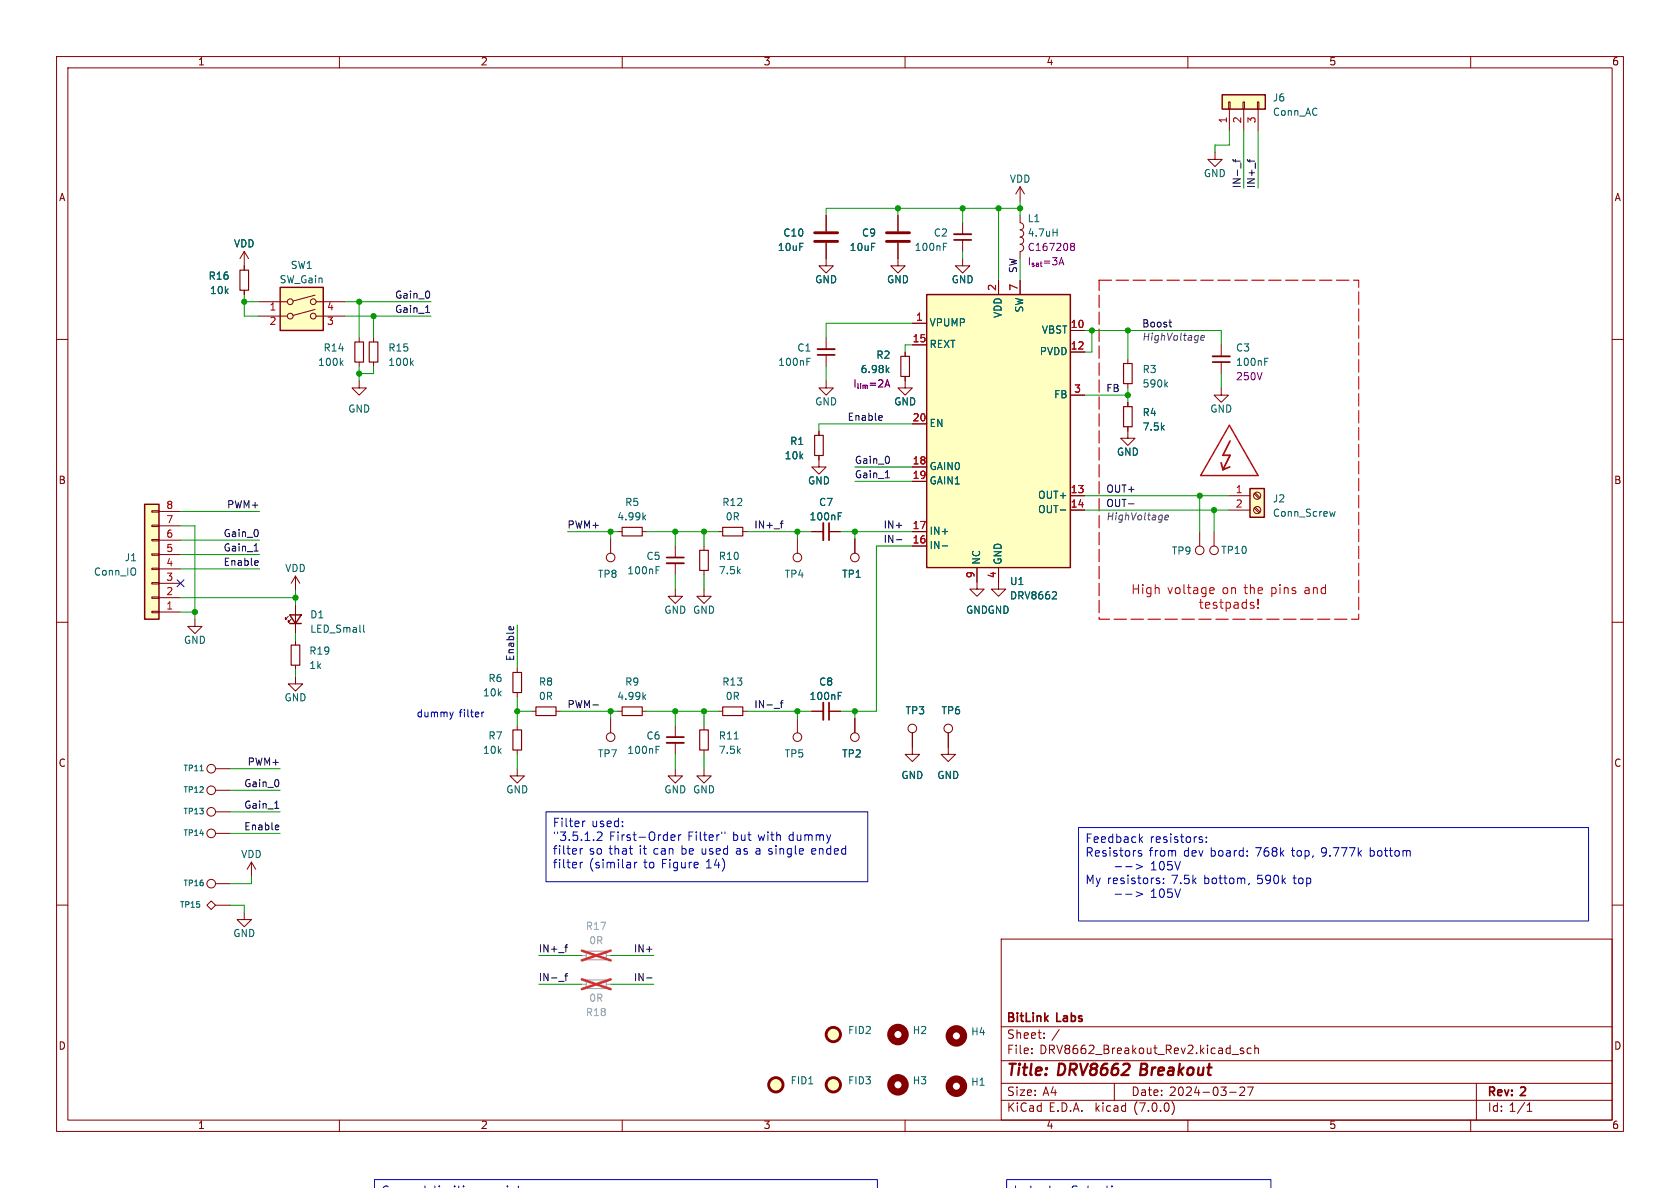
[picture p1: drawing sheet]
<svg xmlns="http://www.w3.org/2000/svg" width="297mm" height="210mm" viewBox="0 0 297 210" stroke-linecap="round" stroke-linejoin="round" font-family="sans-serif">
<g fill="none" stroke="#840000" stroke-width=".18">
<path d="M10 10h277v190h-277zM12 12h273v186h-273zM60 10v2M110 10v2M160 10v2M210 10v2M217.2 18h.3v1.3h-.3zM217.3 19.3v3.8M219.8 18h.2v1.3h-.2zM219.9 19.3v3.8M222.3 18h.2v1.3h-.2zM222.4 19.3v3.8"/>
<path d="M260 10v2M146 38.1v2.8M158.7 38.1v2.8M170.2 39.4v2M180.3 38.1v1.3a.64 .64 0 0 1 .7 .6 .64 .64 0 0 1-.7 .6 .64 .64 0 0 1 .7 .7 .64 .64 0 0 1-.7 .6 .64 .64 0 0 1 .7 .6 .64 .64 0 0 1-.7 .7 .64 .64 0 0 1 .7 .6 .64 .64 0 0 1-.7 .7v1.2M180.3 33v2.6M180.3 33l-.7 1.3M180.3 33l.8 1.3M214.8 26.9v1.3h1.3l-1.3 1.3-1.3-1.3h1.3M10 60h2M43.2 44.5v3.3M43.2 51.3v.8"/>
<path d="M43.2 44.5l-.8 1.2M43.2 44.5l.7 1.2M45.7 53.3h5.1M45.7 55.9h5.1M55.7 54.7l-3.9 1.1M55.7 52.2l-3.9 1M55.9 53.3h5.1M55.9 55.9h5.1M63.5 59.7v.8M66 59.7v.8M146 42.9v4.1h1.3l-1.3 1.3-1.2-1.3h1.2M146 59.7v2"/>
<path d="M158.7 42.9v4.1h1.3l-1.3 1.3-1.2-1.3h1.2M161.3 57.2h2.5M170.2 45.7v1.3h1.2l-1.2 1.3-1.3-1.3h1.3M170.2 42.4v2.1M176.5 49.5v2.6M180.3 49.5v2.6M189.2 58.4h2.6M285 60h2M63.5 67.3v1.3h1.3l-1.3 1.3-1.3-1.3h1.3M63.5 64v.8M66 64v.8M144.8 76.2v.8"/>
<path d="M146 67.3v1.3h1.3l-1.3 1.3-1.2-1.3h1.2M146 62.7v2.1M160 66.5v2.1h1.3l-1.3 1.3-1.3-1.3h1.3M160 62.2v.8M161.3 61h2.5M161.3 74.9h2.5M189.2 62.2h2.6M189.2 69.9h2.6M199.4 75.4v2.1h1.3l-1.3 1.2-1.3-1.2h1.3M199.4 63.5v.8M199.4 67.8v.8M199.4 71.1v.8"/>
<path d="M215.9 68.6v1.3h1.3l-1.3 1.2-1.3-1.2h1.3M215.9 61v2M215.9 64v2M26.8 90.3h1.3v.2h-1.3zM26.8 92.8h1.3v.3h-1.3zM26.8 95.4h1.3v.2h-1.3zM26.8 97.9h1.3v.3h-1.3zM28.1 98h3.8M28.1 95.5h3.8M28.1 93h3.8M28.1 90.4h3.8M107.9 95.3v2.5"/>
<path d="M109.2 94h.8M113.5 94h.8M119.4 96.5v2.1M119.4 99.6v2M124.5 96.5v.8M127 94h.8M131.3 94h.8M141 95.3v2.5M143.5 94h2M144.8 80.5v2.1h1.2l-1.2 1.2-1.3-1.2h1.3M146.6 94h2M151.1 95.3v2.5"/>
<path d="M161.3 94h2.5M161.3 96.5h2.5M161.3 82.6h2.5M161.3 85.1h2.5M189.2 87.6h2.6M189.2 90.2h2.6M212.1 94v2.5M214.6 94v2.5M217.2 87.6h3.8M217.2 90.2h3.8M221.7 89.8l.9 .9M221.7 87.3l.9 .8"/>
<path d="M221.9 89.7l.9 .8M221.9 87.1l.9 .9M10 110h2M26.8 100.4h1.3v.3h-1.3zM26.8 103h1.3v.2h-1.3zM26.8 105.5h1.3v.3h-1.3zM26.8 108.1h1.3v.2h-1.3zM28.1 108.2h3.8M28.1 105.7h3.8M28.1 103.1h3.8M28.1 100.6h3.8M34.5 109.5v1.2h1.2l-1.2 1.3-1.3-1.3h1.3"/>
<path d="M51 109l-.5 .5v-.3v.3h.2M51.5 109.5l-.5 .5v-.3v.3h.2M52.2 119.6v1.3h1.3l-1.3 1.3-1.2-1.3h1.2M52.2 101.8v2.6M52.2 106.9v5.1M52.2 113.3v.7M52.2 117.6v.8M52.2 101.8l-.7 1.3M52.2 101.8l.8 1.3M91.4 118.1v.8M119.4 104.1v1.3h1.2l-1.2 1.3-1.3-1.3h1.3M124.5 104.1v1.3h1.2l-1.2 1.3-1.3-1.3h1.3"/>
<path d="M124.5 100.8v.8M172.7 100.3v3.8h1.3l-1.3 1.3-1.3-1.3h1.3M176.5 100.3v3.8h1.3l-1.3 1.3-1.2-1.3h1.2M285 110h2M38.1 135.9h2.5M38.1 139.7h2.5M91.4 135.9v1.3h1.3l-1.3 1.2-1.2-1.2h1.2M91.4 122.4v.8M91.4 128.3v.7M91.4 132.6v.8M94 125.7h.7M98.3 125.7h.8"/>
<path d="M107.9 127v2.5M109.2 125.7h.8M113.5 125.7h.8M119.4 135.9v1.3h1.2l-1.2 1.2-1.3-1.2h1.3M119.4 128.3v2M119.4 131.3v2.1M124.5 135.9v1.3h1.2l-1.2 1.2-1.3-1.2h1.3M124.5 128.3v.7M124.5 132.6v.8M127 125.7h.8M131.3 125.7h.8M141 127v2.5"/>
<path d="M143.5 125.7h2M146.6 125.7h2M151.1 127v2.5M161.3 129.5v3.9h1.3l-1.3 1.2-1.3-1.2h1.3M167.6 129.5v3.9h1.3l-1.3 1.2-1.2-1.2h1.2M10 160h2M37.3 159.3l.8 .7-.8 .8-.7-.8zM38.1 147.3h2.5M38.1 143.5h2.5M38.1 156.2h2.5M44.4 152.4l-.7 1.3M44.4 152.4v2.5"/>
<path d="M44.4 152.4l.8 1.3M285 160h2M38.1 160h2.5M43.2 161.3v1.3h1.2l-1.2 1.2-1.3-1.2h1.3M177 166h108v32h-108zM60 198v2M110 198v2M160 198v2M177 194.5h108M177 191.5h108M177 187.5h108M177 181.5h108"/>
<path d="M182.4 186.1v.2M182.4 185.3v.2M184.6 183.4v.2M184.6 182.6v.2M197 191.5v3M207.2 194.8a1.74 1.74 0 0 1 0 2.2M210 198v2M217.4 193.1h1.1M217.8 186.4h1.2M219.2 192.3l.6-.1 .2 .1v.3l-.9 1.1h.9M219.8 185.3h-.3l-.2 .2v.2l.5 .1v.4h-.5M220.5 192.2h1l-.6 1.5"/>
<path d="M221.2 185.3h-.4l-.3 .2v.5l.1 .2h.6M221.8 185.4l.2-.1h.4l.1 1M221.8 184.8v1.5M260 198v2M261 191.5v6.5M270 196.5h.8M270 195.4l.4-.4v1.5"/>
<circle cx="51.3" cy="55.9" r=".51"/>
<circle cx="51.3" cy="53.3" r=".51"/>
<circle cx="55.4" cy="53.3" r=".51"/>
<circle cx="55.4" cy="55.9" r=".51"/>
<circle cx="107.9" cy="98.6" r=".76"/>
<circle cx="141" cy="98.6" r=".76"/>
<circle cx="151.1" cy="98.6" r=".76"/>
<circle cx="212.1" cy="97.3" r=".76"/>
<circle cx="214.6" cy="97.3" r=".76"/>
<circle cx="222.2" cy="90.2" r=".63"/>
<circle cx="222.2" cy="87.6" r=".63"/>
<circle cx="37.3" cy="135.9" r=".76"/>
<circle cx="37.3" cy="139.7" r=".76"/>
<circle cx="107.9" cy="130.3" r=".76"/>
<circle cx="141" cy="130.3" r=".76"/>
<circle cx="151.1" cy="130.3" r=".76"/>
<circle cx="161.3" cy="128.8" r=".76"/>
<circle cx="167.6" cy="128.8" r=".76"/>
<circle cx="37.3" cy="143.5" r=".76"/>
<circle cx="37.3" cy="156.2" r=".76"/>
<circle cx="37.3" cy="147.3" r=".76"/>
</g>
<g fill="#ffffc2" stroke="#ffffc2" stroke-width=".18">
<path d="M216.1 16.8h7.6v2.5h-7.6z"/>
<path d="M25.6 89.1h2.5v20.4h-2.5z"/>
<path d="M221 86.4h2.5v5h-2.5z"/>
<path d="M163.8 52.1h25.4v48.2h-25.4z"/>
<path d="M49.5 50.8h7.6v7.6h-7.6z"/>
<circle cx="147.3" cy="191.8" r="1.27"/>
<circle cx="147.3" cy="182.9" r="1.27"/>
<circle cx="137.2" cy="191.8" r="1.27"/>
</g>
<path d="M216.1 16.8h7.6v2.5h-7.6zM49.5 50.8h7.6v7.6h-7.6zM163.8 52.1h25.4v48.2h-25.4zM25.6 89.1h2.5v20.4h-2.5zM221 86.4h2.5v5h-2.5zM51.2 108.7h2.1l-1.1 1.5zM51.2 110.2h2.1" fill="none" stroke="#840000" stroke-width=".25"/>
<path d="M168.7 41.4h3M144.5 61.7h3.1M214.4 63h3M117.9 99.6h3M145.5 92.5v3M117.9 131.3h3M145.5 124.2v3.1" fill="none" stroke="#840000" stroke-width=".33"/>
<path d="M168.7 42.4h3M144.5 62.7h3.1M214.4 64h3M117.9 98.6h3M146.6 92.5v3M117.9 130.3h3M146.6 124.2v3.1" fill="none" stroke="#840000" stroke-width=".3"/>
<g fill="none" stroke="#006464" stroke-width=".18">
<path d="M166.8 43h.6M186.2 41.1h.7M186.9 40.5v1.2M60.3 64.1l.3 .5M60.6 63.8l-.4 .4M72.7 64.1l.4 .5M73.1 63.8l-.5 .4M142.7 63.3h.6M156.8 65.4l.4 .5M157.2 65l-.5 .5M206.1 67.9l.3 .5M206.4 67.6l-.5 .4"/>
<path d="M223.6 63.3h.6M113.8 91.4l.3 .5M114.1 91.1l-.4 .4M148.2 90.6h.6M166.6 96.5h.9M187.5 90.2h.9M236 90.4l-.2 .9-.2-.6M64.3 110.5v1.1l.2 .2M116 100.2h.6M186.7 104.7l.1 .1-.1 .4-.7 .7h.8M35.4 136.3h.5M113.8 123.2l.3 .5"/>
<path d="M114.1 122.8l-.4 .5M116 131.9h.6M148.2 122.4h.6"/>
</g>
<g fill="none" stroke="#840000" stroke-width=".2">
<path d="M42.4 47.8h1.5v3.5h-1.5zM62.7 60.5h1.6v3.5h-1.6zM65.3 60.5h1.5v3.5h-1.5zM144 77h1.5v3.5h-1.5zM159.3 63h1.5v3.5h-1.5zM198.6 64.3h1.6v3.5h-1.6zM198.6 71.9h1.6v3.5h-1.6zM110 93.2h3.5v1.5h-3.5zM123.7 97.3h1.5v3.5h-1.5zM127.8 93.2h3.5v1.5h-3.5zM51.5 114h1.5v3.6h-1.5zM90.7 118.9h1.5v3.5h-1.5z"/>
<path d="M90.7 129h1.5v3.6h-1.5zM94.7 125h3.6v1.5h-3.6zM110 125h3.5v1.5h-3.5zM123.7 129h1.5v3.6h-1.5zM127.8 125h3.5v1.5h-3.5z"/>
</g>
<path d="M189.3 43.4l.2 .2M189.3 43.1l.2-.1 .4 .1 .1 .2-.3 .3M189.5 43.6h.2M189.5 43.6l-.2 .1M189.7 43.6l.3 .2-.1 .4-.2 .1-.4-.1" fill="none" stroke="#840084" stroke-width=".18"/>
<g fill="none" stroke="#840000" stroke-width=".51">
<path d="M144 42.7h4.1M144 41.1h4.1M156.7 42.7h4.1M156.7 41.1h4.1"/>
<circle cx="137.2" cy="191.8" r="1.27"/>
<circle cx="147.3" cy="191.8" r="1.27"/>
<circle cx="147.3" cy="182.9" r="1.27"/>
</g>
<g fill="none" stroke="#840000" stroke-width="1.3">
<circle cx="158.7" cy="191.8" r="1.27"/>
<circle cx="158.7" cy="182.9" r="1.27"/>
<circle cx="169.1" cy="192" r="1.27"/>
<circle cx="169.1" cy="183.1" r="1.27"/>
</g>
<path d="M103.6 173.2h3.6v1.6h-3.6zM103.6 168.1h3.6v1.6h-3.6z" fill="none" stroke="#a1a1a1" stroke-width=".2"/>
<path d="M102.9 174h.7M102.9 168.9h.7M107.2 174h.7M107.2 168.9h.7" fill="none" stroke="#a1a1a1" stroke-width=".18"/>
<path d="M102.9 173.1l5 1.8M102.9 168l5 1.8M107.9 173.1l-5 1.8M107.9 168l-5 1.8" fill="none" stroke="#eb3a3d" stroke-width=".46"/>
<g fill="none" stroke="#0f0f0f" stroke-width=".18">
<path d="M218 28.2l.2 .3h1.1M218.4 28.2v.5M219.4 28.8v1M220.5 28.2l.1 .2M220.9 28.2v.5M75.2 55.3h.8M206.6 56.9h.5M207 57.8h.1M155.9 73.5l.1 .3-.6 .1M44.9 97.4h.7M45.5 99.1l.1 .3-.6 .1M45.6 99.9h-.1"/>
<path d="M137.9 92.5h.5M138.4 92.1h-.2M156.5 84.5h.7M158.4 95.4h1M199.5 89.1h1M90 110.9l.3-.2 .1 .6M90.8 110.8v.1M136.9 125.2h.9M137.9 124.3h.5M138.4 123.8l-.3 .2v1.1M48.6 142.9h.7M49.1 145.8l.2 .4-.6 .1"/>
<path d="M49.2 146.6l-.1 .1M98.8 173.5h.9M99.8 172.5h.5M99.8 167.4h.5M100.3 172.1l-.3 .2v1.1M100.3 167l-.2 .1M114.3 172.9h1"/>
</g>
<path d="M212.3 59.7l.6-.1v-.2h-.5l-.1 .6 .1 .2 .4-.1M206 91.5l.6-.1-.1-.3h-.4l-.2 .6 .2 .2 .4-.1" fill="none" stroke="#484848" stroke-width=".18"/>
<g fill="none" stroke="#0000c2" stroke-width=".18">
<path d="M80.1 125.9l-.3 .8M85.2 125.9v.8M85.5 125.9l-.3 .2M96.5 143.5h56.9v12.4h-56.9zM102.6 150v1M102.6 152.4v1M103 150l-.3 .1-.1 .2M103 152.4l-.3 .1-.1 .2M103.4 145.1l-.3 .2M106.4 147.2v.5l-.9 .9h.9M112.2 152.4v1M112.6 152.4l-.3 .1-.1 .2"/>
<path d="M118.6 148.1l.7-.2v-.3h-.5l-.2 .2 .1 .7h.6M120 147.6v1M120.4 147.6h-.3l-.1 .3M127.6 147.1v.3M128.2 147.1v.3M190.7 146.3h90.1v16.5h-90.1zM197.1 153.2h1.2M197.1 158.1h1.2M199 153.2h1.1M199 158.1h1.1M200.9 152.8l1.1 .4-1.1 .4M200.9 157.6l1.1 .5-1.1 .4"/>
<path d="M201.2 150.6l.7 .5-.2 .3-.5-.1M201.6 148.3l.4 .6M201.8 150.4h-.4l-.2 .2M202 147.9l-.6 .6M204.6 155.7l.4 .1 .1 .2-.3 .2h-.2M204.6 155.2l.4 .1M205.7 156.1v.1M205.7 155.3v.1M212.2 148.4l.4 .1v.2l-.2 .2h-.3M212.2 147.9l.4 .1M213.3 148.8v.1M213.3 148v.1"/>
<path d="M220.5 151.2v.2M220.5 150.4v.2M220.9 156.1l-.2 .3M66.2 210.1v-1.6h88.9v1.6M68.6 209.8v-.1a.52 .52 0 0 0-.8 .4M75.1 209.7v.4M76.9 209.7v.4M77.7 209.7v.1M80.4 209.7v.1M81.1 209.7v.4M82 209.7v.1M89.7 209.7v.1"/>
<path d="M91.6 209.7v.4M178 210.1v-1.6h46.7v1.6M179.5 209.7v.4M182.2 209.7v.4M185.6 209.7v.4M190.4 209.7h-.5l-.3 .1v.3M192.4 209.7v.4M195.7 209.7v.4M196.6 209.7v.1"/>
</g>
<path d="M214.1 103.9l.5 .1v.3l-.7 .1M214.6 104.9h-.5M221.3 107l.3 .1 .1 .2-.2 .2h-.3M221.3 106.5h.3M222.3 106l.1 .9M222.4 107.4v.1M222.4 105.9v1M222.5 106l-.1 .9" fill="none" stroke="#c20000" stroke-width=".18"/>
<path d="M194.3 49.5h45.9v60h-45.9v-60" fill="none" stroke="#c20000" stroke-width=".2" stroke-dasharray="2.2 .8"/>
<path d="M217.5 77.9l-1.3 2.6h1.3l-1.3 2.5M215.9 81.8l.3 1.2M217.4 82.5l-1.2 .5" fill="none" stroke="#c20000" stroke-width=".3"/>
<path d="M217.3 75.2l5.1 8.9h-10.1z" fill="none" stroke="#c20000" stroke-width=".25"/>
<g fill="none" stroke="#009600" stroke-width=".18">
<path d="M158.7 36.8v1.3M170.2 36.8v2.6M176.5 36.8v12.7M180.3 35.6v2.5M180.3 36.8h-34.3v1.3M217.3 23.1v2.5h-2.5v1.3M219.9 23.1v10.2M222.4 23.1v10.2M43.2 52.1v3.8h2.5M43.2 53.3h2.5M61 53.3h15.2M61 55.9h15.2"/>
<path d="M63.5 53.3v6.4M66 55.9v3.8M161.3 57.2h-15.3v2.5M170.2 44.5v1.2M180.3 45.7v3.8M191.8 58.4h24.1v2.6M193 58.4v3.8h-1.2M199.4 58.4v5.1M63.5 64.8v2.5M66 64.8v1.2h-2.5M146 64.8v2.5M161.3 74.9h-16.5v1.3"/>
<path d="M161.3 61h-1.3v1.2M191.8 69.9h7.6M199.4 68.6v2.5M215.9 66v2.6M31.9 95.5h14M31.9 90.4h14M31.9 98h14M31.9 93h2.6v16.5M100.3 94h8.9M107.9 94v1.3M114.3 94h12.7M119.4 94v2.5"/>
<path d="M124.5 94v2.5M132.1 94h11.4M141 94v1.3M148.6 94h12.7M151.1 94v1.3M151.1 85.1h10.2M151.1 82.6h10.2M161.3 96.5h-6.4v29.2h-6.3M191.8 90.2h25.4M191.8 87.6h25.4M212.1 87.6v6.4M214.6 90.2v3.8"/>
<path d="M31.9 100.6h14M31.9 105.7h20.3M31.9 108.2h2.6M52.2 104.4v2.5M52.2 112v1.3M52.2 118.4v1.2M91.4 110.5v7.6M119.4 101.6v2.5M124.5 101.6v2.5M40.6 135.9h8.9M40.6 139.7h8.9M91.4 125.7h2.6"/>
<path d="M91.4 123.2v5.1M91.4 133.4v2.5M99.1 125.7h10.1M107.9 125.7v1.3M114.3 125.7h12.7M119.4 125.7v2.6M119.4 133.4v2.5M124.5 125.7v2.6M124.5 133.4v2.5M132.1 125.7h11.4M141 125.7v1.3M151.1 125.7v1.3"/>
<path d="M40.6 143.5h8.9M40.6 147.3h8.9M44.4 154.9v1.3h-3.8M40.6 160h2.6v1.3M95.2 174h7.7M95.2 168.9h7.7M107.9 174h7.7M107.9 168.9h7.7"/>
</g>
<path d="M31.3 102.5l1.2 1.2M32.5 102.5l-1.2 1.2" fill="none" stroke="#000084" stroke-width=".18"/>
<g fill="#009600" stroke="#009600" stroke-width=".18">
<circle cx="170.2" cy="36.8" r=".46"/>
<circle cx="158.7" cy="36.8" r=".46"/>
<circle cx="176.5" cy="36.8" r=".46"/>
<circle cx="180.3" cy="36.8" r=".46"/>
<circle cx="212.1" cy="87.6" r=".46"/>
<circle cx="214.6" cy="90.2" r=".46"/>
<circle cx="199.4" cy="69.9" r=".46"/>
<circle cx="199.4" cy="58.4" r=".46"/>
<circle cx="193" cy="58.4" r=".46"/>
<circle cx="151.1" cy="94" r=".46"/>
<circle cx="141" cy="94" r=".46"/>
<circle cx="34.5" cy="108.2" r=".46"/>
<circle cx="151.1" cy="125.7" r=".46"/>
<circle cx="124.5" cy="94" r=".46"/>
<circle cx="141" cy="125.7" r=".46"/>
<circle cx="119.4" cy="94" r=".46"/>
<circle cx="63.5" cy="66" r=".46"/>
<circle cx="63.5" cy="53.3" r=".46"/>
<circle cx="66" cy="55.9" r=".46"/>
<circle cx="43.2" cy="53.3" r=".46"/>
<circle cx="119.4" cy="125.7" r=".46"/>
<circle cx="124.5" cy="125.7" r=".46"/>
<circle cx="91.4" cy="125.7" r=".46"/>
<circle cx="52.2" cy="105.7" r=".46"/>
<circle cx="107.9" cy="94" r=".46"/>
<circle cx="107.9" cy="125.7" r=".46"/>
</g>
<g font-size="2.8" fill="#840000">
<text x="178" y="190.8">Title:</text>
<text x="187.1" y="190.8">DRV8662</text>
<text x="202.3" y="190.8">Breakout</text>
</g>
<g font-size="2.2" fill="#c20000">
<text x="199.9" y="105.3">High</text>
<text x="206.3" y="105.3">voltage</text>
<text x="211.9" y="107.9">testpads!</text>
<text x="216" y="105.3">on the</text>
<text x="224.7" y="105.3">pins</text>
<text x="230.6" y="105.3">and</text>
</g>
<g font-size="2.1" fill="#0000c2">
<text x="97.7" y="146.6">Filter</text>
<text x="97.7" y="149">&quot;3.5.1.2</text>
<text x="104.6" y="146.6">used:</text>
<text x="107.7" y="149">First-Order</text>
<text x="121.6" y="149">Filter&quot;</text>
<text x="129.6" y="149">but</text>
<text x="134.1" y="149">with</text>
<text x="139.6" y="149">dummy</text>
<text x="191.9" y="149.4">Feedback</text>
<text x="203.3" y="149.4">resistors:</text>
<text x="97.7" y="151.5">filter</text>
<text x="97.7" y="153.9">filter</text>
<text x="104.1" y="151.5">so that</text>
<text x="104.1" y="153.9">(similar</text>
<text x="113.1" y="151.5">it</text>
<text x="113.8" y="153.9">to Figure</text>
<text x="115.6" y="151.5">can</text>
<text x="120.6" y="151.5">be used</text>
<text x="124.9" y="153.9">14)</text>
<text x="130.4" y="151.5">as a single</text>
<text x="144" y="151.5">ended</text>
<text x="191.9" y="151.8">Resistors</text>
<text x="203.1" y="151.8">from</text>
<text x="203.3" y="154.2">105V</text>
<text x="209.3" y="151.8">dev board:</text>
<text x="222.1" y="151.8">768k</text>
<text x="228.6" y="151.8">top,</text>
<text x="233.8" y="151.8">9.777k</text>
<text x="242.4" y="151.8">bottom</text>
<text x="191.9" y="156.7">My resistors:</text>
<text x="203.3" y="159.1">105V</text>
<text x="207.1" y="156.7">7.5k</text>
<text x="212.9" y="156.7">bottom,</text>
<text x="222.4" y="156.7">590k</text>
<text x="228.8" y="156.7">top</text>
</g>
<g font-size="2.1" fill="#840000">
<text x="178" y="183.9">Sheet:</text>
<text x="178" y="181.1">BitLink</text>
<text x="185.9" y="183.9">/</text>
<text x="186.9" y="181.1">Labs</text>
<text x="178" y="186.6">File:</text>
<text x="183.8" y="186.6">DRV8662_Breakout_Rev2.kicad_sch</text>
<text x="178" y="196.8">KiCad</text>
<text x="178" y="194">Size:</text>
<text x="184.3" y="194">A4</text>
<text x="185.4" y="196.8">E.D.A.</text>
<text x="193.7" y="196.8">kicad</text>
<text x="200" y="194">Date:</text>
<text x="200.6" y="196.8">(7.0.0)</text>
<text x="206.7" y="194">2024-03-27</text>
<text x="263" y="194.2">Rev:</text>
<text x="263" y="196.8">Id: 1/1</text>
<text x="269" y="194.2">2</text>
</g>
<g font-size="1.8" fill="#840000">
<text x="35" y="11.8">1</text>
<text x="85" y="11.8">2</text>
<text x="135" y="11.8">3</text>
<text x="185" y="11.8">4</text>
<text x="235" y="11.8">5</text>
<text x="285" y="11.8">6</text>
<text x="10.4" y="35.8">A</text>
<text x="285.4" y="35.8">A</text>
<text x="10.3" y="85.8">B</text>
<text x="285.3" y="85.8">B</text>
<text x="10.3" y="135.8">C</text>
<text x="285.3" y="135.8">C</text>
<text x="10.3" y="185.8">D</text>
<text x="285.3" y="185.8">D</text>
<text x="35" y="199.8">1</text>
<text x="85" y="199.8">2</text>
<text x="135" y="199.8">3</text>
<text x="185" y="199.8">4</text>
<text x="235" y="199.8">5</text>
<text x="285" y="199.8">6</text>
</g>
<g font-size="1.8" fill="#a90000">
<text x="217.1" y="21.9" transform="rotate(-90 217.1 21.9)">1</text>
<text x="219.6" y="21.9" transform="rotate(-90 219.6 21.9)">2</text>
<text x="222.2" y="21.9" transform="rotate(-90 222.2 21.9)">3</text>
<text x="176.3" y="51.5" transform="rotate(-90 176.3 51.5)">2</text>
<text x="180.1" y="51.5" transform="rotate(-90 180.1 51.5)">7</text>
<text x="47.6" y="55.2">1</text>
<text x="47.6" y="57.8">2</text>
<text x="57.8" y="57.8">3</text>
<text x="57.8" y="55.2">4</text>
<text x="161.9" y="56.9">1</text>
<text x="189.2" y="58.2">10</text>
<text x="161.3" y="60.7">15</text>
<text x="189.2" y="62">12</text>
<text x="189.8" y="69.6">3</text>
<text x="161.3" y="74.7">20</text>
<text x="161.3" y="82.3">18</text>
<text x="161.3" y="84.8">19</text>
<text x="189.2" y="87.4">13</text>
<text x="189.2" y="89.9">14</text>
<text x="218.4" y="87.4">1</text>
<text x="218.4" y="89.9">2</text>
<text x="29.3" y="95.2">6</text>
<text x="29.3" y="92.7">7</text>
<text x="29.3" y="90.2">8</text>
<text x="161.3" y="93.7">17</text>
<text x="29.3" y="100.3">4</text>
<text x="29.3" y="97.8">5</text>
<text x="161.3" y="96.3">16</text>
<text x="29.3" y="107.9">1</text>
<text x="29.3" y="105.4">2</text>
<text x="29.3" y="102.9">3</text>
<text x="172.5" y="102.3" transform="rotate(-90 172.5 102.3)">9</text>
<text x="176.3" y="102.3" transform="rotate(-90 176.3 102.3)">4</text>
</g>
<g font-size="1.8" fill="#006464">
<text x="225" y="18.2">J6</text>
<text x="225" y="20.8">Conn_AC</text>
<text x="178.5" y="32.6">VDD</text>
<text x="212.8" y="31.6">GND</text>
<text x="181.6" y="39.6">L1</text>
<text x="41.3" y="44">VDD</text>
<text x="51.3" y="47.8">SW1</text>
<text x="137.4" y="44.6">10uF</text>
<text x="138.4" y="42.1">C10</text>
<text x="150.1" y="44.6">10uF</text>
<text x="152.3" y="42.1">C9</text>
<text x="161.6" y="44.6">100nF</text>
<text x="165" y="42.1">C2</text>
<text x="181.6" y="42.1">4.7uH</text>
<text x="36.8" y="49.7">R16</text>
<text x="37.1" y="52.3">10k</text>
<text x="49.4" y="50.4">SW_Gain</text>
<text x="144.1" y="50.4">GND</text>
<text x="156.8" y="50.4">GND</text>
<text x="168.2" y="50.4">GND</text>
<text x="164.3" y="58">VPUMP</text>
<text x="177.4" y="56.3" transform="rotate(-90 177.4 56.3)">VDD</text>
<text x="181.2" y="55.4" transform="rotate(-90 181.2 55.4)">SW</text>
<text x="184.1" y="59.2">VBST</text>
<text x="56.2" y="65">100k</text>
<text x="57.1" y="62.4">R14</text>
<text x="68.6" y="62.4">R15</text>
<text x="68.6" y="65">100k</text>
<text x="137.5" y="65">100nF</text>
<text x="140.9" y="62.4">C1</text>
<text x="154.9" y="63.7">R2</text>
<text x="164.3" y="61.8">REXT</text>
<text x="183.7" y="63.1">PVDD</text>
<text x="218.4" y="62.4">C3</text>
<text x="218.4" y="65">100nF</text>
<text x="144.1" y="71.9">GND</text>
<text x="152.1" y="66.2">6.98k</text>
<text x="158" y="71.9">GND</text>
<text x="186.2" y="70.7">FB</text>
<text x="201.9" y="66.2">R3</text>
<text x="201.9" y="68.8">590k</text>
<text x="61.5" y="73.2">GND</text>
<text x="164.3" y="75.8">EN</text>
<text x="201.9" y="73.9">R4</text>
<text x="201.9" y="76.4">7.5k</text>
<text x="213.9" y="73.2">GND</text>
<text x="138.7" y="81.5">10k</text>
<text x="139.6" y="78.9">R1</text>
<text x="164.3" y="83.4">GAIN0</text>
<text x="197.4" y="80.8">GND</text>
<text x="110.5" y="89.7">R5</text>
<text x="127.6" y="89.7">R12</text>
<text x="142.8" y="85.9">GND</text>
<text x="144.7" y="89.7">C7</text>
<text x="164.3" y="85.9">GAIN1</text>
<text x="183.4" y="88.5">OUT+</text>
<text x="225" y="89.1">J2</text>
<text x="109.1" y="92.3">4.99k</text>
<text x="128.2" y="92.3">0R</text>
<text x="143" y="92.3">100nF</text>
<text x="164.3" y="94.8">IN+</text>
<text x="183.4" y="91">OUT-</text>
<text x="225" y="91.6">Conn_Screw</text>
<text x="22" y="99.5">J1</text>
<text x="50.4" y="101.4">VDD</text>
<text x="110.8" y="101.8">100nF</text>
<text x="114.2" y="99.3">C5</text>
<text x="127" y="99.3">R10</text>
<text x="127" y="101.8">7.5k</text>
<text x="164.3" y="97.3">IN-</text>
<text x="173.5" y="99.8" transform="rotate(-90 173.5 99.8)">NC</text>
<text x="177.4" y="99.8" transform="rotate(-90 177.4 99.8)">GND</text>
<text x="207.1" y="98.3">TP9</text>
<text x="215.8" y="98.2">TP10</text>
<text x="16.5" y="102">Conn_IO</text>
<text x="105.6" y="102.4">TP8</text>
<text x="138.7" y="102.4">TP4</text>
<text x="148.8" y="102.4">TP1</text>
<text x="178.5" y="103.7">U1</text>
<text x="178.5" y="106.2">DRV8662</text>
<text x="54.8" y="109.6">D1</text>
<text x="54.8" y="112.1">LED_Small</text>
<text x="117.4" y="108.8">GND GND</text>
<text x="170.7" y="108.8">GNDGND</text>
<text x="32.5" y="114.1">GND</text>
<text x="54.6" y="116">R19</text>
<text x="54.6" y="118.5">1k</text>
<text x="50.2" y="124.3">GND</text>
<text x="85.3" y="123.4">10k</text>
<text x="86.3" y="120.8">R6</text>
<text x="95.2" y="121.5">R8</text>
<text x="95.2" y="124">0R</text>
<text x="109.1" y="124">4.99k</text>
<text x="110.5" y="121.5">R9</text>
<text x="127.6" y="121.5">R13</text>
<text x="128.2" y="124">0R</text>
<text x="143" y="124">100nF</text>
<text x="144.7" y="121.5">C8</text>
<text x="86.3" y="131">R7</text>
<text x="114.2" y="131">C6</text>
<text x="127" y="131">R11</text>
<text x="160" y="126.6">TP3</text>
<text x="166.4" y="126.6">TP6</text>
<text x="85.3" y="133.5">10k</text>
<text x="105.6" y="134.2">TP7</text>
<text x="110.8" y="133.5">100nF</text>
<text x="127" y="133.5">7.5k</text>
<text x="138.7" y="134.2">TP5</text>
<text x="148.8" y="134.2">TP2</text>
<text x="159.3" y="138">GND</text>
<text x="165.6" y="138">GND</text>
<text x="89.4" y="140.5">GND</text>
<text x="117.4" y="140.5">GND GND</text>
<text x="42.6" y="152">VDD</text>
<text x="41.2" y="165.9">GND</text>
<text x="149.9" y="183.1">FID2</text>
<text x="161.3" y="183.1">H2</text>
<text x="171.6" y="183.3">H4</text>
<text x="139.7" y="192">FID1</text>
<text x="149.9" y="192">FID3</text>
<text x="161.3" y="192">H3</text>
<text x="171.6" y="192.2">H1</text>
</g>
<g font-size="1.8" fill="#0f0f0f">
<text x="219.5" y="33.3" transform="rotate(-90 219.5 33.3)">IN-_f</text>
<text x="222.1" y="33.3" transform="rotate(-90 222.1 33.3)">IN+_f</text>
<text x="69.7" y="53">Gain_0</text>
<text x="180" y="48.3" transform="rotate(-90 180 48.3)">SW</text>
<text x="69.7" y="55.5">Gain_1</text>
<text x="201.9" y="58.1">Boost</text>
<text x="195.6" y="69.5">FB</text>
<text x="149.9" y="74.6">Enable</text>
<text x="151.1" y="82.2">Gain_0</text>
<text x="151.1" y="84.7">Gain_1</text>
<text x="195.6" y="87.3">OUT+</text>
<text x="195.6" y="89.8">OUT-</text>
<text x="39.4" y="95.1">Gain_0</text>
<text x="40" y="90.1">PWM+</text>
<text x="100.3" y="93.6">PWM+</text>
<text x="133.3" y="93.6">IN+_f</text>
<text x="156.2" y="93.6">IN+</text>
<text x="39.4" y="100.2">Enable</text>
<text x="39.4" y="97.7">Gain_1</text>
<text x="156.2" y="96.2">IN-</text>
<text x="91.1" y="117" transform="rotate(-90 91.1 117)">Enable</text>
<text x="100.3" y="125.4">PWM-</text>
<text x="133.3" y="125.4">IN-_f</text>
<text x="43.7" y="135.5">PWM+</text>
<text x="43.1" y="139.4">Gain_0</text>
<text x="43.1" y="143.2">Gain_1</text>
<text x="43.1" y="147">Enable</text>
<text x="95.2" y="173.6">IN-_f</text>
<text x="95.2" y="168.6">IN+_f</text>
<text x="111.9" y="168.6">IN+</text>
<text x="111.9" y="173.6">IN-</text>
</g>
<g font-size="1.8" fill="#840084">
<text x="181.6" y="44.6">C167208</text>
<text x="181.6" y="47.2">I_{sat}=3A</text>
<text x="150.8" y="68.8">I_{lim}=2A</text>
<text x="218.4" y="67.5">250V</text>
</g>
<g font-size="1.8" fill="#484848">
<text x="201.9" y="60.5">HighVoltage</text>
<text x="195.6" y="92.3">HighVoltage</text>
</g>
<g font-size="1.8" fill="#0000c2">
<text x="73.7" y="127">dummy</text>
<text x="81.2" y="127">filter</text>
</g>
<g font-size="1.8" fill="#989898">
<text x="103.5" y="164.7">R17</text>
<text x="104.1" y="167.2">0R</text>
<text x="103.5" y="179.9">R18</text>
<text x="104.1" y="177.4">0R</text>
</g>
<g font-size="1.4" fill="#006464">
<text x="32.4" y="136.6">TP11</text>
<text x="32.4" y="140.4">TP12</text>
<text x="32.4" y="148">TP14</text>
<text x="32.4" y="144.2">TP13</text>
<text x="31.7" y="160.7">TP15</text>
<text x="32.4" y="156.9">TP16</text>
</g>
</svg>
